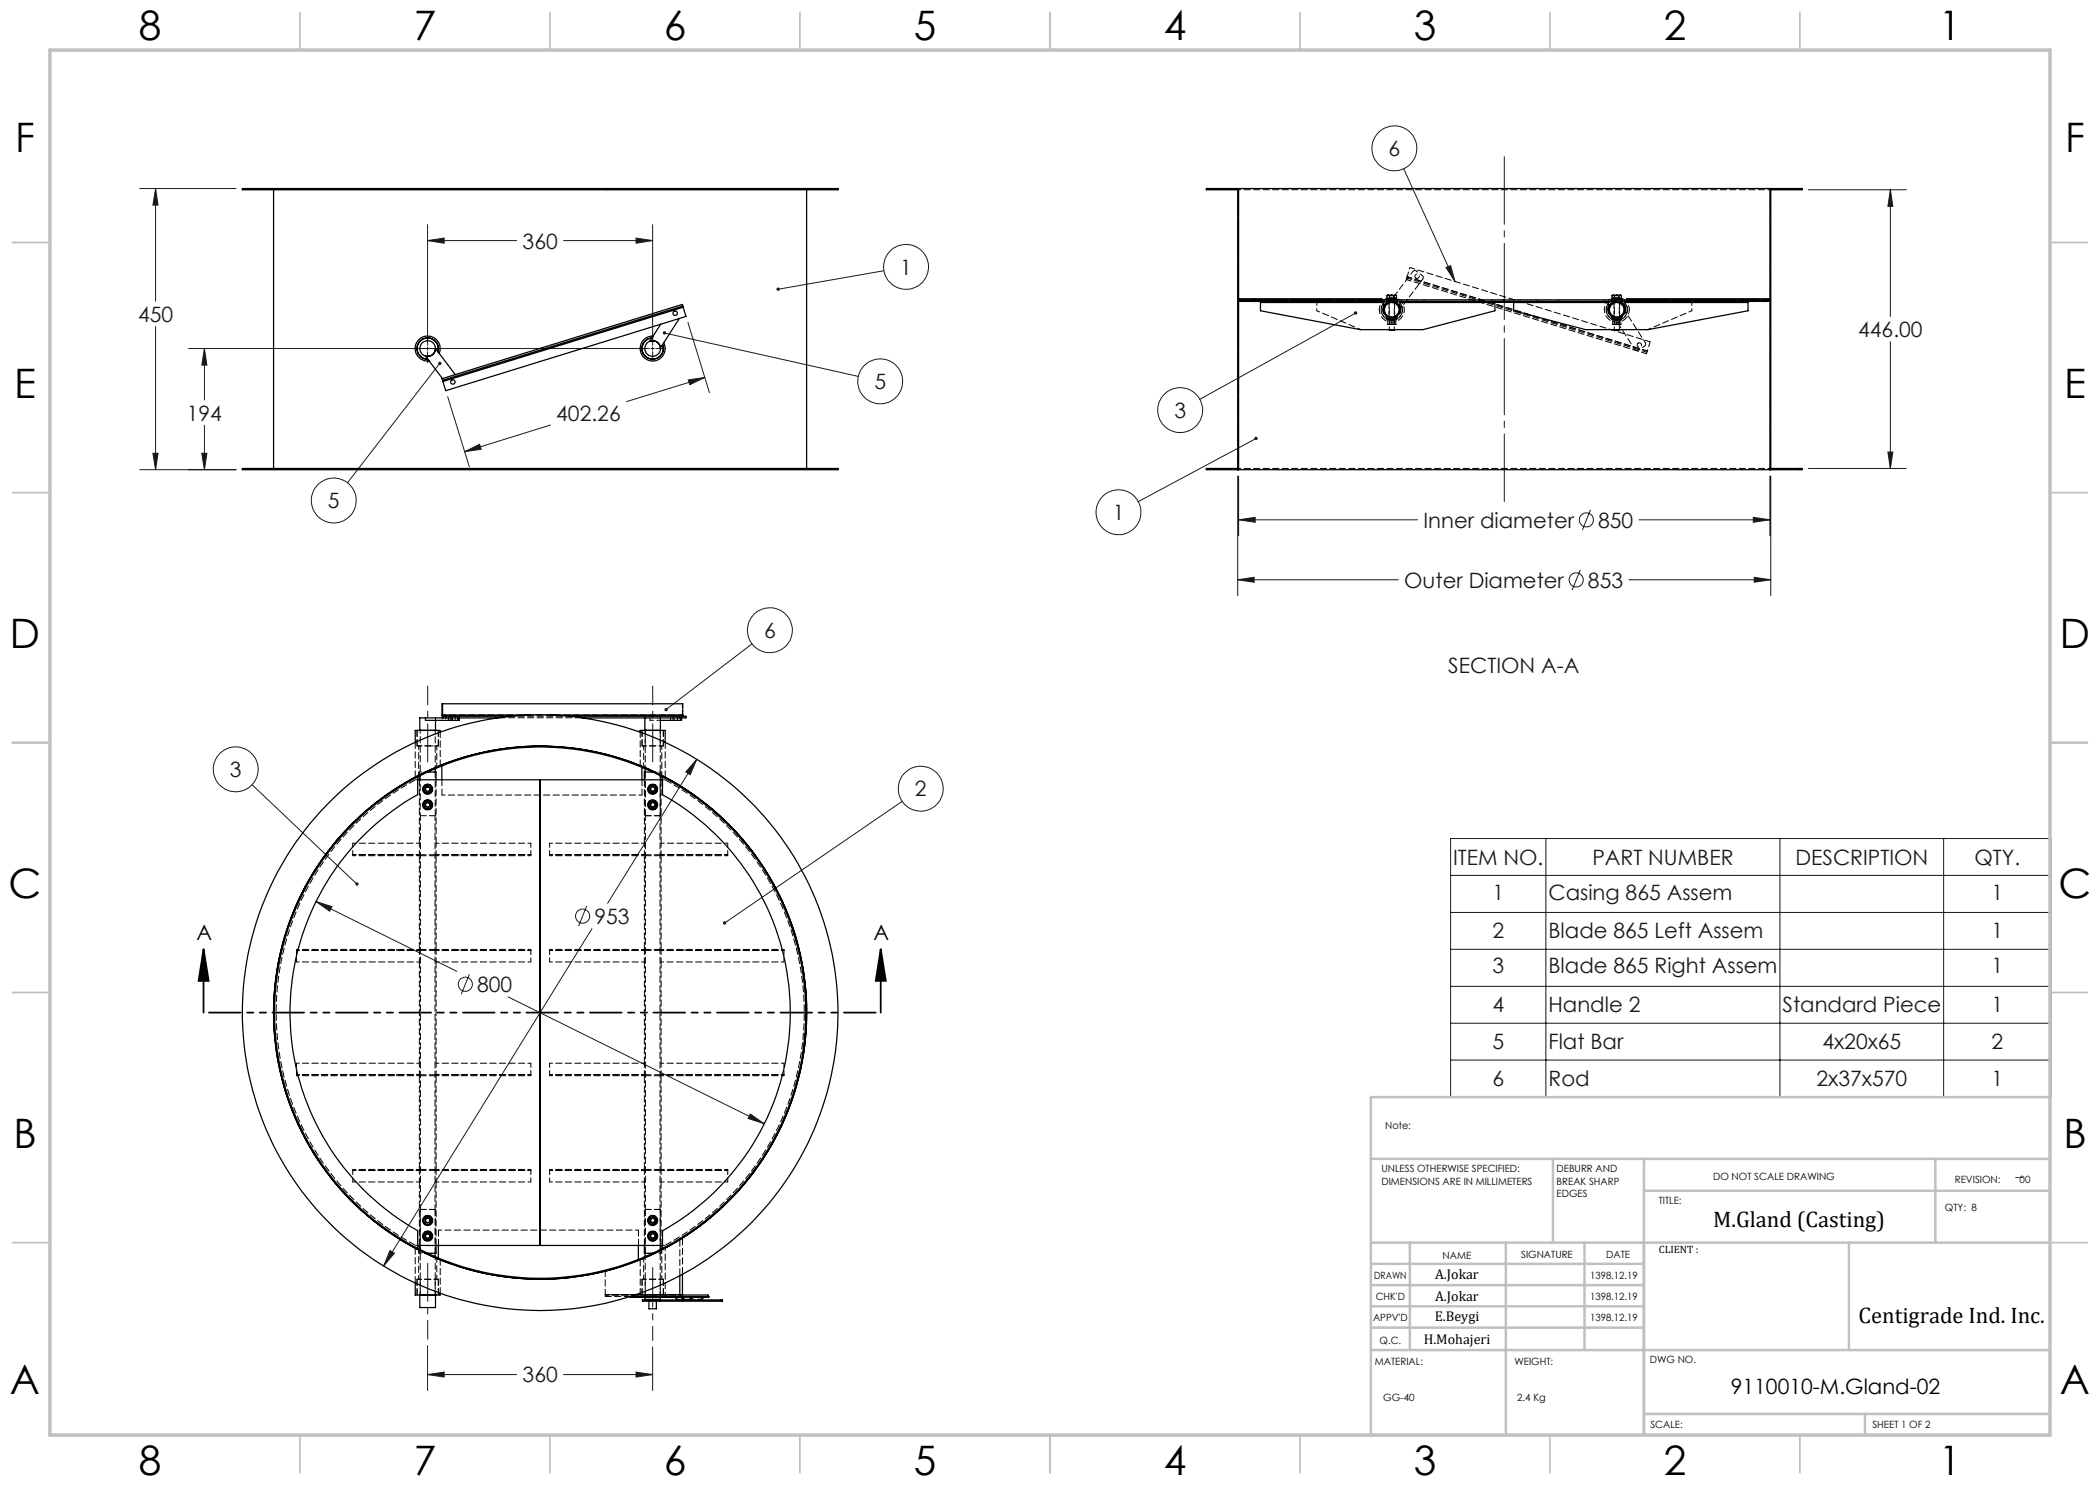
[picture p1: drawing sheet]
<svg xmlns="http://www.w3.org/2000/svg" width="420mm" height="297mm" viewBox="0 0 420 297" stroke-linecap="round" stroke-linejoin="round" font-family="sans-serif">
<g fill="none" stroke="#191924" stroke-width=".2">
<path d="M27.9 37.7h19.3M31.1 37.7l.5 3.3h-1zM31.1 37.7v22.6M280.7 33.8l10.3 22.5M361.7 38h19.5M378.1 38l.5 3.3h-1zM378.1 38v25.3M85.5 48.1l3.3-.5v1zM85.5 44.9v24.2M85.5 48.1h17.8M112.7 48.1h17.8M127.2 47.6l3.3 .5-3.3 .5z"/>
<path d="M130.5 44.9v24.2M176.8 54.1l-21.2 3.8M289.2 53.5l.9-.4 .9 3.2zM31.1 65.3v28.6M40.9 69.7l.5 3.3h-1zM40.9 69.7v10.3M85.5 69.4v.6M85.5 70.3v2.2M87.9 72.7l-18.4 23.9M89.5 79.3l4.4 14.1M129.9 69.7h-92.2M130.2 69.7h.6"/>
<path d="M130.5 69.4v.6M130.5 70.3v1.8M131.2 69.7h1.8M132.9 66.6l38.8 8.7M137.6 64.5l4.3 14M137.7 76l3.3-.5-3 1.4zM141 75.5l-15.7 4.8M271.1 62.6l-31.1 17.3M378.1 68.4v25.3M27.9 93.9h19.3M30.6 90.7h1l-.5 3.2zM40.4 90.7h1l-.5 3.2z"/>
<path d="M40.9 85.1v8.8M92.9 90.3l3-1.4 .3 .9zM110.1 85l-17.2 5.3M247.5 95.2v23.9M247.7 95.2v11.9M251.2 87.7l-23.6 12.6M354 95.2v11.9M354.2 95.2v23.9M361.7 93.7h19.5M377.6 90.4h1l-.5 3.3zM247.5 116l3.3-.5v.9zM247.5 116h32.1"/>
<path d="M247.7 104l3.3-.5v1zM247.7 104h35.8M316.1 114l-1.7 4M318.1 101.9l-1.6 4.1M325.8 116h28.4M327.8 104h26.2M350.7 103.5l3.3 .5-3.3 .5zM350.8 115.5l3.4 .5-3.4 .4zM150.4 128.8l-17.2 13.1M50.4 156.9l21 19.9M139.3 151.9l-1.3 3-.8-.5zM139.3 151.9l-17.8 28.8"/>
<path d="M180.4 160.3l-35.5 24.3M290.1 167.7h120.1v51.7h-120.1zM290.1 175.1h120.1M309.2 167.7v51.7M356 167.7v51.7M388.7 167.7v51.7M63.2 180.3l3.2 1-.5 .9zM63.2 180.3l28.2 14M93.9 194.8l-1.6 4.1M101.6 199.4l51.2 25.3M117.3 181.2l-1.6 4M118.4 185.7l-41.7 67.5"/>
<path d="M290.1 182.5h120.1M290.1 189.9h120.1M290.1 197.3h120.1M290.1 204.6h120.1M290.1 212h120.1M150.1 222.8l2.7 1.9-3.2-1zM78 250.1l.9 .5-2.2 2.6zM85.5 274.9l3.3-.5v1zM85.5 269.1v9M85.5 274.9h17.8M112.7 274.9h17.8M127.2 274.4l3.3 .5-3.3 .5z"/>
<path d="M130.5 269.4v8.7"/>
<circle cx="278.9" cy="29.7" r="4.5"/>
<circle cx="181.2" cy="53.4" r="4.5"/>
<circle cx="176" cy="76.3" r="4.5"/>
<circle cx="236" cy="82" r="4.5"/>
<circle cx="66.8" cy="100.1" r="4.5"/>
<circle cx="223.7" cy="102.4" r="4.5"/>
<circle cx="315.2" cy="116" r="1.42"/>
<circle cx="317.3" cy="104" r="1.42"/>
<circle cx="154" cy="126" r="4.5"/>
<circle cx="47.1" cy="153.9" r="4.5"/>
<circle cx="184.1" cy="157.7" r="4.5"/>
<circle cx="93.1" cy="196.9" r="1.41"/>
<circle cx="116.5" cy="183.2" r="1.41"/>
</g>
<path d="M40.7 189.8l1 6.4h-2zM40.7 189.8v12.7M176.1 189.8l1.1 6.4h-2zM176.1 189.8v12.7" fill="none" stroke="#000" stroke-width=".35"/>
<path d="M176.2 202.5h-135.5" fill="none" stroke="#000" stroke-width=".35" stroke-dasharray="6.3 1.3 1.3 1.3 1.3 1.3" stroke-dashoffset="-1"/>
<path d="M85.5 152.4v-15.2M130.5 152.4v-15.2M85.5 252.6v15.2" fill="none" stroke="#191924" stroke-width=".2" stroke-dasharray="15.2 1.3 1.3 1.3" stroke-dashoffset="7.6"/>
<path d="M130.5 253.5v14.6" fill="none" stroke="#191924" stroke-width=".2" stroke-dasharray="15.2 1.3 1.3 1.3" stroke-dashoffset="7.3"/>
<path d="M300.9 100.3v-69" fill="none" stroke="#191924" stroke-width=".2" stroke-dasharray="15.2 1.3 1.3 1.3" stroke-dashoffset="1.7"/>
<g fill="none" stroke="#c0c0c0" stroke-width=".35">
<path d="M60 2.5v7.5M110 2.5v7.5M160 2.5v7.5M210 2.5v7.5M260 2.5v7.5M310 2.5v7.5M360 2.5v7.5M2.5 48.5h7.5M410 48.5h7.5M2.5 98.5h7.5M410 98.5h7.5M2.5 148.5h7.5"/>
<path d="M410 148.5h7.5M2.5 198.5h7.5M410 198.5h7.5M2.5 248.5h7.5M410 248.5h7.5M60 287v7.5M110 287v7.5M160 287v7.5M210 287v7.5M260 287v7.5M310 287v7.5M360 287v7.5"/>
</g>
<g fill="none" stroke="#c0c0c0" stroke-width=".5">
<path d="M410 219.4h-135.8v67.4M274.2 231.8h135.8M310.6 231.8v16.7M328.8 231.8v55.2M328.8 238.2h81.2M387.1 231.8v16.7M274.2 248.5h135.8M274.2 257h54.6M274.2 252.8h54.6M282 248.5v21.5M301.2 248.5v38.3M316.9 248.5v21.5"/>
<path d="M369.8 248.5v21.5M274.2 265.5h54.6M274.2 261.3h54.6M274.2 270h135.8M328.8 282.8h81.2M373 282.8v4.2"/>
</g>
<path d="M10 10h400v277h-400z" fill="none" stroke="#c0c0c0" stroke-width=".7"/>
<path d="M176.1 189.8l1.1 6.4h-2zM40.7 189.8l1 6.4h-2z" fill="#000"/>
<g fill="#191924">
<path d="M144.6 184.4v.4l.3-.2-.3 .2a.35 .35 0 0 0 .6 0 .35 .35 0 0 0 0-.5 .35 .35 0 0 0-.6 .1zM132.9 141.7l.1 .4 .2-.2-.2 .2a.34 .34 0 0 0 .5 0 .34 .34 0 0 0-.1-.5 .34 .34 0 0 0-.5 .1zM71.2 176.5l-.1 .1a.33 .33 0 0 0 .1 .5 .33 .33 0 0 0 .4-.1l-.2-.2 .2 .2a.34 .34 0 0 0 0-.4 .34 .34 0 0 0-.4-.1zM270.9 62.3a.35 .35 0 0 0-.1 .5 .35 .35 0 0 0 .5 .1 .35 .35 0 0 0 .1-.5l-.3 .2 .3-.2-.3-.1zM251 87.4a.34 .34 0 0 0-.1 .5 .34 .34 0 0 0 .5 .1 .34 .34 0 0 0 .1-.5l-.3 .2 .3-.2zM289.2 53.5l.9-.4 .9 3.2zM87.8 72.4a.34 .34 0 0 0-.1 .5 .34 .34 0 0 0 .5 0 .34 .34 0 0 0 0-.5l-.3 .3 .3-.3zM132.6 66.4v.1l.3 .1-.3-.1a.34 .34 0 0 0 .4 .4 .34 .34 0 0 0 .2-.5 .34 .34 0 0 0-.6 0zM155.3 57.6v.3h.3h-.3a.35 .35 0 0 0 .5 .2 .35 .35 0 0 0 .1-.5 .35 .35 0 0 0-.6 0z"/>
<path d="M78 250.1l-1.3 3.1 2.2-2.6zM139.3 151.9l-2.1 2.5 .8 .5zM150.1 222.8l-.5 .9 3.2 1zM63.2 180.3l2.7 1.9 .5-.9zM85.5 274.9l3.3-.5v1zM127.2 274.4l3.3 .5-3.3 .5zM247.7 104l3.3-.5v1zM350.7 103.5l3.3 .5-3.3 .5zM247.5 116l3.3-.5v.9zM350.8 115.5l3.4 .5-3.4 .4zM378.1 38l.5 3.3h-1zM377.6 90.4h1l-.5 3.3zM30.6 90.7h1l-.5 3.2zM31.1 37.7l.5 3.3h-1zM40.4 90.7h1l-.5 3.2zM40.9 69.7l.5 3.3h-1zM137.7 76l3.3-.5-3 1.4zM92.9 90.3l3-1.4 .3 .9zM127.2 47.6l3.3 .5-3.3 .5zM85.5 48.1l3.3-.5v1z"/>
</g>
<g fill="none" stroke="#000" stroke-width=".25">
<path d="M48.5 37.7h119.1v.3h-119.1zM54.7 38v55.7M161.3 38v55.7M247.5 37.7v56.2M247.7 37.7h106.3M247.7 37.7v56.2M247.7 37.7h-6.4v.3h6.2M354 37.7v56.2M354 37.7h6.4v.3h-6.2M354.2 37.7v56.2M247.7 60h106.3M247.7 59.8h3.1"/>
<path d="M248 60v.3h105.7v-.3M250.8 59.8h25.6v.2h-25.6zM277.4 60v-.2h1.9v.2M277.4 59.1v.6h1.9v-.6M277.5 59.7v.1M277.6 59.1h.3M277.6 59.1h.7M277.6 59.1h-.2M277.9 59.1v.6M278.3 59.1h-.4M278.3 59.1h.5M278.3 59.1h.7"/>
<path d="M278.8 59.1v.6M279 59.1h.3M279 59.1h-.2M279.2 59.7v.1M300.8 60v.3M322.3 60v-.2h2v.2M322.4 59.1v.6h1.9v-.6M322.5 59.7v.1M322.7 59.1h.2M322.7 59.1h.7M322.7 59.1h-.3M322.9 59.1v.6"/>
<path d="M323.4 59.1h-.5M323.4 59.1h.4M323.4 59.1h.7M323.8 59.1v.6M324.1 59.1h.2M324.1 59.1h-.3M324.2 59.7v.1M325.3 59.8h25.6v.2h-25.6zM350.9 59.8h3.1M83.9 68.4a2.12 2.12 0 0 1 2.6-.6 2.12 2.12 0 0 1 1.1 2.5 2.13 2.13 0 0 0-1.6-2.7 2.13 2.13 0 0 0-2.6 1.9 2.13 2.13 0 0 0 2.1 2.3 2.11 2.11 0 0 1-1.9-1.2 2.11 2.11 0 0 1 .3-2.2zM87.1 69.7a1.59 1.59 0 0 1-2 1.5l3.4 4.5M87.1 69.7l4 5.2"/>
<path d="M87.8 70.7a2.5 2.5 0 0 0-1.7-3.4 2.5 2.5 0 0 0-3 2.2 2.5 2.5 0 0 0 2.7 2.7M88.5 76.1l.1 .2M130.6 67.2a2.5 2.5 0 0 0-2.5 2.8 2.5 2.5 0 0 0 3.2 2.1 2.5 2.5 0 0 0 1.5-3.6M135.9 63.7l-3.8 5.9a1.55 1.55 0 0 0-2.1-1.3l2.2-3.5M136.6 61.2v.3M136.6 61.2l-48.1 14.9M136.6 61.2l-.1-.3-48.1 14.8 .1 .4M136.6 61.5l-48 14.8M136.6 61.5l.6 1.8-48.1 14.8-.5-1.8M252.1 60.5h24.6zM252.1 60.3v1.9l20 3.7h12.5l14.4-3.7v-1.9M276.7 60.3v1.6"/>
<path d="M277.8 65.9h.1M277.8 60.4l-.7 .4-.4 .8M277.8 65.9l.1 .1 .9-.1M277.8 65.9h1M278.8 65.9h.1M278.8 60.4l.7 .3 .5 .9M280 60.3v1.6M299 60.5h-19h41.7h-19M302.7 60.3v1.9l14.4 3.7h12.5l20-3.7v-1.9M321.7 60.3v1.6M322.8 65.9h.1M322.8 60.4l-.7 .4-.4 .8"/>
<path d="M322.8 65.9h1M322.8 65.9l.1 .1 .9-.1M323.8 65.9h.1M323.8 60.4l.8 .3 .4 .9M325 60.5h24.6zM325 60.3v1.6M48.5 93.7h119.1v.2h-119.1zM247.5 93.7h-6.2v.2h6.4M247.7 93.9h106.3M354.2 93.7h6.2v.2h-6.4M83.5 155.4v3.5a50 50 0 0 0 0 87.2v3.6M83.5 156h49"/>
<path d="M83.9 155.2v.8M84 146.1h.1M84.8 157.4l-.1 .4 .1 .5M84.8 157.4l-.2 .4 .2 .5M84.8 158.3l.2 .2 .5 .1M84.8 158.3l.3 .3h.4M85.1 143.6h-1.1v2.5h3.1v-2M85.1 143.6h14.5M85.1 143.6v.5h4.6M85.5 157l-.5 .2-.2 .2M85.5 157h-.4l-.3 .4M85.5 157h.5l.2 .4"/>
<path d="M85.5 157l.5 .2 .2 .2M85.5 154.4h1.7v1.6M86.2 157.4l.1 .3-.1 .6M86.2 158.3l-.4 .3h-.3M86.2 158.3l-.2 .3h-.5M86.2 157.4l.3 .4-.3 .5M87 146.1h.1M87 153.7v.7M88 146.4v-.3h-5v2.4M88.4 153.2v2.8M88.5 143l.1 .3h13.6M88.5 140.8v2.2"/>
<path d="M88.5 143h17.4M89.1 143.3v.3M89.7 144.1h.7M89.7 143.6v.5M90.4 144.1h1.2M90.4 143.6v.5M91.6 143.6v.5M91.8 143.6v.5h-.2M108 156v93.1M110.1 143h26.5M113.9 143.3h23.3v.3h-5.1M116.5 143.6h12.5"/>
<path d="M128 146.4v-.3h5v2.4M128.4 153.5v2.5M129 143.6h3.1M129 143.6v2.5M129 146.1h.1M129 153.7v.7M129.8 157.4l-.2 .4 .2 .5M129.8 157.4l-.1 .3 .1 .6M129.8 158.3l.3 .3h.4M129.8 158.3l.4 .3h.3M130.5 157l.5 .2 .2 .2M130.5 157h.5l.2 .4"/>
<path d="M130.5 157l-.5 .2-.2 .2M130.5 157h-.4l-.3 .4M130.5 154.4h-1.6v1.6M131.2 158.3l-.4 .3h-.3M131.2 158.3l-.2 .3h-.5M131.2 157.4l.1 .3-.1 .6M131.2 157.4l.3 .4-.3 .5M132 146.1h.1M132.1 143.6v2.5h-3.1M132.1 144.1h4.1M132.2 155.2v.8M132.5 155.4v3.6a50 50 0 0 1 0 87.2v3.5"/>
<path d="M136.2 143.6v.5M136.3 143.6v.5h-.1M136.6 143v-2.2h-48.2v2.3l.2 .5M136.6 143v.3M84.8 160.6l-.1 .4 .1 .4M84.8 160.6l-.2 .4 .2 .4M84.8 161.4l.7 .4M84.8 161.4l.3 .4h.4M85.5 160.2l-.4 .1-.3 .3M85.5 160.2h-.4l-.3 .4M85.5 160.2h.5l.2 .4M85.5 160.2l.4 .1 .3 .3"/>
<path d="M86.2 161.4l-.2 .4h-.5M86.2 161.4l-.3 .3-.4 .1M86.2 160.6l.3 .4-.3 .4M86.2 160.6l.1 .2-.1 .6M129.8 161.4l.3 .4h.4M129.8 161.4l.3 .3 .4 .1M129.8 160.6l-.2 .4 .2 .4M129.8 160.6l-.1 .3 .1 .5M130.5 160.2l.4 .1 .3 .3M130.5 160.2h.5l.2 .4M130.5 160.2l-.4 .1-.3 .3M130.5 160.2h-.4l-.3 .4"/>
<path d="M131.2 161.4l-.7 .4M131.2 161.4l-.2 .4h-.5M131.2 160.6l.1 .3-.1 .5M131.2 160.6l.3 .4-.3 .4M83 256.6v2.4h5v-.3M83.5 249.1h49M83.9 249.1v.7M84 259h3.1v2.5h-3.1zM84 259h.1M84.8 246.8l-.1 .4 .1 .4M84.8 247.6l.3 .3 .4 .1M84.8 247.6l.3 .4h.4"/>
<path d="M84.8 246.8l-.2 .4 .2 .4M84.8 244.5l.2 .3 .5 .1M84.8 244.5l.3 .4h.4M84.8 243.7l-.1 .4 .1 .4M84.8 243.7l-.2 .4 .2 .4M85.5 246.4l-.7 .4M85.5 246.4l.4 .1 .3 .3M85.5 246.4h-.4l-.3 .4M85.5 246.4h.5l.2 .4M85.5 243.3l-.4 .1-.3 .3M85.5 243.3h-.4l-.3 .4M85.5 243.3l.4 .1 .3 .3"/>
<path d="M85.5 243.3h.5l.2 .4M86.2 246.8l.1 .2-.1 .6M86.2 247.6l-.3 .3-.4 .1M86.2 247.6l-.2 .4h-.5M86.2 246.8l.3 .4-.3 .4M86.2 244.5l-.2 .4h-.5M86.2 244.5l-.4 .4h-.3M86.2 243.7l.1 .2-.1 .6M86.2 243.7l.3 .4-.3 .4M87 259h.1M87 250.6v.7M87.2 249.1v1.5h-1.7"/>
<path d="M87.7 249.1v2.5M126 259.3h8.6v.1h-8.6zM126 259.3h10.5M127.1 259h8.9M127.7 249.1v2.8M128.9 249.1v1.5h1.6M129 259.3h.1M129 259.4v.5h3.1v-.5M129 250.6v.7M129.8 259.9v.1M129.8 246.8l-.2 .4 .2 .4M129.8 246.8l-.1 .3 .1 .5"/>
<path d="M129.8 247.6l.3 .3 .4 .1M129.8 247.6l.3 .4h.4M129.8 244.5l.4 .4h.3M129.8 243.7l-.1 .3 .1 .5M129.8 243.7l-.2 .4 .2 .4M129.8 244.5l.3 .4h.4M130.5 246.4l-.4 .1-.3 .3M130.5 246.4l.7 .4M130.5 246.4h-.4l-.3 .4M130.5 246.4h.5l.2 .4M130.5 243.3l-.4 .1-.3 .3M130.5 243.3l.4 .1 .3 .3"/>
<path d="M130.5 243.3h.5l.2 .4M130.5 243.3h-.4l-.3 .4M131.2 246.8l.1 .3-.1 .5M131.2 247.6l-.3 .3-.4 .1M131.2 246.8l.3 .4-.3 .4M131.2 247.6l-.2 .4h-.5M131.2 243.7l.1 .3-.1 .5M131.2 244.5l-.4 .4h-.3M131.2 244.5l-.2 .4h-.5M131.2 243.7l.3 .4-.3 .4M131.3 259.9v.1M132.1 259.3h.1"/>
<path d="M132.1 260h-3.6v.2h3.6M132.1 260v.2M132.1 260h6M132.2 249.1v.7M134.6 259.4h1.6l.5 .6M135 259.4l.4 .6M135.9 259.3v.1M136 259l.1 .2 .4 .1M136 255.2v3.8M136.5 254.9v4.1h5.1v.3M136.5 259.3h2.8M136.8 259.3h.1"/>
<path d="M138.1 260h2.1M138.5 259.3l-.4 .6h-1.4l-.5-.6h1.6l.4 .4M139.3 259.3h2.5v.1h-2.5M139.3 259.3v.1M139.3 259.4h-.7l-.5 .6M140.2 260h3.9M140.8 259.4l-.6 .6M144.1 260h.4v.2h-.4M144.1 260v.2M129.8 260.2v1.6h1.5v-1.6M132.1 260.2h12"/>
<circle cx="85.5" cy="69.7" r="1.58"/>
<circle cx="90.6" cy="76.4" r=".43"/>
<circle cx="130.5" cy="69.7" r="1.57"/>
<circle cx="130.5" cy="69.7" r="2.12"/>
<circle cx="135" cy="62.7" r=".44"/>
<circle cx="278.4" cy="62" r="1.67"/>
<circle cx="278.4" cy="61.9" r="1.46"/>
<circle cx="323.3" cy="61.9" r="1.46"/>
<circle cx="323.3" cy="62" r="1.68"/>
<circle cx="85.5" cy="157.8" r="1"/>
<circle cx="130.5" cy="157.9" r=".99"/>
<circle cx="85.5" cy="161" r="1"/>
<circle cx="130.5" cy="161" r=".99"/>
<circle cx="108" cy="202.5" r="53.1"/>
<circle cx="108" cy="202.5" r="53.3"/>
<circle cx="108" cy="202.5" r="59.6"/>
<circle cx="85.5" cy="244.1" r="1"/>
<circle cx="85.5" cy="247.2" r="1"/>
<circle cx="130.5" cy="244.1" r="1"/>
<circle cx="130.5" cy="247.2" r=".99"/>
</g>
<g fill="none" stroke="#000" stroke-width=".2" stroke-dasharray="1.3 .6" stroke-dashoffset="-.2">
<path d="M85.5 157.3a.56 .56 0 0 0-.5 .8 .56 .56 0 0 0 1 .1 .56 .56 0 0 0-.3-.9h-.2M116.5 143.6h-16.9M130.5 158.4a.56 .56 0 0 0 .6-.8 .56 .56 0 0 0-1-.1 .56 .56 0 0 0 .3 .9h.1M133 156a52.8 52.8 0 0 1 0 93.1M83.9 171.1v18.8M85.5 160.4a.56 .56 0 0 0-.5 .8 .56 .56 0 0 0 1 .1 .56 .56 0 0 0-.3-.9h-.2M128.9 171.1v18.8M130.5 161.5a.56 .56 0 0 0 .6-.8 .56 .56 0 0 0-1-.1 .56 .56 0 0 0 .3 .9h.1M87.2 189.9v-18.8M132.2 189.9v-18.8M83.9 215.1v18.8M128.9 215.1v18.8"/>
<path d="M87.2 233.9v-18.8M132.2 233.9v-18.8M83.1 249.1a52.8 52.8 0 0 1 0-93.1M85.5 243.5a.56 .56 0 0 0-.5 .8 .56 .56 0 0 0 1 .1 .56 .56 0 0 0-.3-.9h-.2M85.5 246.6a.56 .56 0 0 0-.5 .8 .56 .56 0 0 0 1 .2 .56 .56 0 0 0-.3-.9l-.2-.1M121 259h15M130.5 247.8a.56 .56 0 0 0 .6-.8 .56 .56 0 0 0-1-.2 .56 .56 0 0 0 .3 .9l.1 .1M130.5 244.6a.56 .56 0 0 0 .6-.8 .56 .56 0 0 0-1-.1 .56 .56 0 0 0 .3 .9h.1"/>
</g>
<g fill="none" stroke="#000" stroke-width=".2" stroke-dasharray="1.3 .6" stroke-dashoffset=".5">
<path d="M278.9 60.3h-1M278.9 63.9h-1M279.9 61.9a1.56 1.56 0 0 0-2.2-1.4 1.56 1.56 0 0 0-.3 2.7 1.56 1.56 0 0 0 2.5-1v-.3M322.4 63.7h1M322.4 63.5h1M323.4 63.7h1M323.4 63.5h1M323.9 60.3h-1M323.9 63.9h-1M324.9 61.9a1.56 1.56 0 0 0-2.2-1.4 1.56 1.56 0 0 0-.3 2.7 1.56 1.56 0 0 0 2.5-1v-.3M83.7 149.2v5.9M113.9 143.2h-11.7"/>
<path d="M130 144.1h2.1M132.4 155.1v-5.9M136.5 143v-2.3M83.7 250v5.9M121 259h15.5M121 259h6.1M132.4 255.9v-5.9M132.6 255.9h-4.2M136.5 259h-15.5M140.2 259.9h-2.1"/>
</g>
<g fill="none" stroke="#000" stroke-width=".2" stroke-dasharray="1.3 .6">
<path d="M250.8 59.8v.1M277.8 60v.3M277.8 59.8v.2M277.9 59.8v.5M278.9 60v-.2M281.2 55.9l.2-.5M322.8 60v.3M322.8 59.8v.2M322.9 59.8v.5M323.9 60v-.2M263.4 60.5v-.2M275.9 60.3v-.3"/>
<path d="M276.7 61.5a1.71 1.71 0 0 0 1.7 2.2M277.4 63.5v.2M277.4 63.7v.2M277.5 64l.5-.1M277.5 64.8l.5 .1M277.5 64.8v.1M277.5 64.9h.5M277.5 64v-.1M277.8 63.7l.1 .1M277.8 60.4v.1M277.8 63.3v.2M277.8 63.5v.2"/>
<path d="M277.9 63.8l-.1 .1M277.9 63.8h.1M277.9 63.9v.1M277.9 63.9h.1M277.9 64.8v.1M278 64.9l.4-.1M278 63.9l.4 .1M278.3 63.8v-.1M278.3 63.9v-.1M278.3 63.8h.1M278.4 63.7a1.71 1.71 0 0 0 1.6-2.2M278.4 64.8l.4 .1"/>
<path d="M278.4 64l.4-.1M278.4 63.7v.1M278.4 63.8v.1M278.4 63.8h.1M278.8 63.9l.4 .1M278.8 64.9l.4-.1M278.8 64.9h.4M278.8 64l.1-.1M278.9 60.3v-.5M278.9 64.9l-.1-.1M278.9 63.9h.1M278.9 63.8v-.1"/>
<path d="M278.9 63.8h.1M278.9 60.5v-.1M278.9 63.5v-.2M278.9 60.3v-.3M278.9 63.7v-.2M278.9 63.9v-.1M279.2 64.8v.1M279.2 64v-.1M279.3 63.9v-.2M279.4 63.7v-.2M281.2 60.3v.1M302.7 60.4h18.5"/>
<path d="M321.2 60.3v.1M321.7 61.5a1.72 1.72 0 0 0 1.7 2.2M322.4 63.5v.2M322.4 63.7v.2M322.5 64l.5-.1M322.5 64.8l.5 .1M322.5 63.9v.1M322.5 64.9v-.1M322.5 64.9h.5M322.8 63.7l.1 .1M322.8 60.4v.1M322.8 63.3v.2"/>
<path d="M322.8 63.5v.2M322.9 63.8l-.1 .1M322.9 63.8h.1M322.9 63.9h.1M322.9 63.9v.1M322.9 64.8v.1M323 63.9l.4 .1M323 64.9l.4-.1M323.3 63.7v.2M323.4 63.7a1.71 1.71 0 0 0 1.6-2.2M323.4 64l.4-.1M323.4 64.8l.4 .1"/>
<path d="M323.4 63.9h-.1M323.4 63.9v-.2M323.8 63.9l.4 .1M323.8 64.9l.4-.1M323.8 64l.1-.1M323.9 60.3v-.5M323.9 63.9h.1M323.9 64.9l-.1-.1M323.9 63.8v-.1M323.9 63.8h.1M323.9 60.5v-.1M323.9 63.5v-.2"/>
<path d="M323.9 60.3v-.3M323.9 63.7v-.2M323.9 63.9v-.1M324.2 63.9v.1M324.2 64.9v-.1M324.2 64.9h-.4M324.3 63.9v-.2M324.4 63.7v-.2M325.8 60.3v-.3M329.5 70.2l-.2 .5M338.4 60.3v.2M83 148.5v6.9"/>
<path d="M83.1 156h.5M83.4 146.1v3.1M83.8 155v.2M83.9 156v12.6M84.7 157.8v-.4M84.7 158.3l.4 .2M84.7 158.3v-.5M85.1 157.1l-.4 .3M85.1 158.5l.4 .3M85.3 157.3h.2M85.5 157.3h.1M85.5 157.3v-.4"/>
<path d="M85.5 158.3a.5 .5 0 0 0 .5-.7 .5 .5 0 0 0-.8-.1 .5 .5 0 0 0 .2 .8h.1M85.5 158.8l.5-.3M85.5 156.9l-.4 .2M85.6 158.4h-.2M85.6 157.3h.1M85.6 156.9v.4M86 157.1l-.5-.2M86 158.5l.4-.2M86.4 157.8v-.4M86.4 157.4l-.4-.3M86.4 158.3v-.5M87.1 144.1v-.5"/>
<path d="M87.3 153.6v-.2M87.7 149.2v-3.1M90.2 143.2v.4M90.2 143.6v.5M91 143.6v-.4M91 144.1v-.5M91.7 144.1v-.5M128.4 146.1v3.1M128.8 153.4v.2M128.9 156v12.6M129 146.1v3.1M129.7 157.4v.4"/>
<path d="M129.7 158.3l.4 .2M129.7 157.8v.5M130 143.6v.5M130.1 157.1l-.4 .3M130.1 158.5l.4 .3M130.5 158.4v-.1M130.5 158.8v-.4M130.5 157.3a.5 .5 0 0 0-.4 .7 .5 .5 0 0 0 .8 .2 .5 .5 0 0 0-.2-.8l-.2-.1M130.5 158.8l.5-.3M130.5 156.9l-.4 .2M130.6 158.3v.1M130.6 158.4v.4"/>
<path d="M131 158.5l.4-.2M131 157.1l-.5-.2M131.4 157.8v.5M131.4 157.4v.4M131.4 157.4l-.4-.3M132 149.2v-3.1M132.1 143.6v.5M132.1 144.1h.1M132.3 155.2v-.2M132.5 156h.5M132.7 149.2v-3.1M133 155.4v-6.9"/>
<path d="M134.1 143.6v.5M134.6 143.2v.4M134.6 143.6v.5M134.8 143.6v.5M135.5 143.6v-.4M135.5 144.1v-.5M136.1 143.6v.5M136.6 143.6l-.1-.6M70.5 171.1v-.2M79.3 171.1v-.1M83.9 170.9v.2M84.7 161.4l.4 .3"/>
<path d="M84.7 161.4v-.4M84.7 161v-.5M85.1 160.2l-.4 .3M85.1 161.7l.4 .2M85.5 160.4h.1M85.5 160.4v-.4M85.5 161.5a.5 .5 0 0 0 .5-.8 .5 .5 0 0 0-.8-.1 .5 .5 0 0 0 .2 .8l.1 .1M85.5 160l-.4 .2M85.5 161.9l.5-.2M85.6 160.4h.1M85.6 160v.4M85.6 161.5h-.2"/>
<path d="M86 161.7l.4-.3M86 160.2l-.5-.2M86.4 161v-.5M86.4 160.5l-.4-.3M86.4 161.4v-.4M87.2 171.1v-.2M87.2 168.6v-12.6M91.8 171.1v-.1M106.2 170.9v.2M109.9 171.1v-.2M124.3 171v.1M128.9 170.9v.2"/>
<path d="M129.7 161v.4M129.7 161.4l.4 .3M129.7 160.5v.5M130.1 160.2l-.4 .3M130.1 161.7l.4 .2M130.5 161.5h.1M130.5 161.9v-.4M130.5 160.5a.5 .5 0 0 0-.4 .7 .5 .5 0 0 0 .8 .1 .5 .5 0 0 0-.2-.8h-.2M130.5 160l-.4 .2M130.5 161.9l.5-.2M130.6 161.5h.1M130.6 161.5v.4"/>
<path d="M131 161.7l.4-.3M131 160.2l-.5-.2M131.4 161v.4M131.4 160.5v.5M131.4 160.5l-.4-.3M132.2 171.1v-.2M132.2 168.6v-12.6M136.8 171v.1M145.5 170.9v.2M59.3 190.1v-.2M79.3 190.1v-.2M83.9 189.9v.2"/>
<path d="M83.9 192.4v20.2M87.2 190.1v-.2M91.8 190.1v-.2M106.2 189.9v.2M109.9 190.1v-.2M124.3 189.9v.2M128.9 189.9v.2M128.9 192.4v20.2M132.2 190.1v-.2M136.8 189.9v.2M156.8 189.9v.2M59.3 215.1v-.2"/>
<path d="M79.3 215.1v-.1M83.9 214.9v.2M87.2 215.1v-.2M87.2 212.6v-20.2M91.8 215.1v-.1M106.2 214.9v.2M109.9 215.1v-.2M124.3 215v.1M128.9 214.9v.2M132.2 215.1v-.2M132.2 212.6v-20.2M136.8 215v.1"/>
<path d="M156.8 214.9v.2M70.5 234.1v-.2M79.3 234.1v-.2M83.9 233.9v.2M83.9 236.4v12.7M87.2 234.1v-.2M91.8 234.1v-.2M106.2 233.9v.2M109.9 234.1v-.2M124.3 233.9v.2M128.9 233.9v.2M128.9 236.4v12.7"/>
<path d="M132.2 234.1v-.2M136.8 233.9v.2M145.5 233.9v.2M83 249.6v7M83.4 255.9v3.1M83.6 249.1h-.5M83.8 249.8v.2M84 255.9v3.1M84.7 244.5v-.4M84.7 244.5l.4 .3M84.7 244.1v-.5M84.7 247.2v-.5"/>
<path d="M84.7 247.7v-.5M84.7 247.7l.4 .2M85.1 244.8l.4 .2M85.1 243.4l-.4 .2M85.1 246.5l-.4 .2M85.1 247.9l.4 .2M85.5 246.7v-.1M85.5 246.6v-.3M85.5 243.6v-.1M85.5 243.5v-.3M85.5 247.7a.5 .5 0 0 0 .5-.7 .5 .5 0 0 0-.8-.1 .5 .5 0 0 0 .2 .8h.1M85.5 244.6a.5 .5 0 0 0 .5-.7 .5 .5 0 0 0-.8-.2 .5 .5 0 0 0 .2 .9h.1"/>
<path d="M85.5 245l.5-.2M85.5 243.1l-.4 .3M85.5 246.3l-.4 .2M85.5 248.1l.5-.2M85.6 246.6v.1M85.6 246.3v.3M85.6 243.5v.1M85.6 243.2v.3M86 243.4l-.5-.3M86 244.8l.4-.3M86 247.9l.4-.2M86 246.5l-.5-.2"/>
<path d="M86.4 244.5v-.4M86.4 244.1v-.5M86.4 243.6l-.4-.2M86.4 247.7v-.5M86.4 247.2v-.5M86.4 246.7l-.4-.2M87 259v-3.1M87.2 249.1v-12.7M87.3 251.6v-.2M87.7 259v-3.1M121 259.3v-.3M126.1 259.3h-5.1"/>
<path d="M127.7 259v.3M128 251.9v7.1M128.4 255.9v3.1M128.8 251.4v.2M129 259h3.1M129 259v.3M129 259.3v.1M129 255.9v3.1M129.7 247.2v.5M129.7 247.7l.4 .2M129.7 246.7v.5M129.7 244.1v.4"/>
<path d="M129.7 244.5l.4 .3M129.7 243.6v.5M129.8 260v.2M130.1 247.9l.4 .2M130.1 246.5l-.4 .2M130.1 243.4l-.4 .2M130.1 244.8l.4 .2M130.4 243.5h.2M130.4 246.7h.2M130.5 244.6h.1M130.5 245v-.4M130.5 247.8v-.1"/>
<path d="M130.5 248.1v-.3M130.5 247.8h.1M130.5 243.5h.2M130.5 246.6l.2 .1M130.5 246.7a.5 .5 0 0 0-.4 .7 .5 .5 0 0 0 .8 .1 .5 .5 0 0 0-.2-.8h-.2M130.5 243.6a.5 .5 0 0 0-.4 .7 .5 .5 0 0 0 .8 .1 .5 .5 0 0 0-.2-.8h-.2M130.5 248.1l.5-.2M130.5 246.3l-.4 .2M130.5 245l.5-.2M130.5 243.1l-.4 .3M130.6 244.6h.1M130.6 244.6v.4"/>
<path d="M130.6 247.7v.1M130.6 247.8v.3M130.8 244.6h-.2M130.8 247.7l-.2 .1M131 246.5l-.5-.2M131 247.9l.4-.2M131 243.4l-.5-.3M131 244.8l.4-.3M131.4 246.7v.5M131.4 246.7l-.4-.2M131.4 247.2v.5M131.4 243.6l-.4-.2"/>
<path d="M131.4 243.6v.5M131.4 244.1v.4M132 259v-3.1M132.1 259.4v-.1M132.1 259.3v-.3M132.2 249.1v-12.7M132.3 250v-.2M132.7 255.9h-.1M132.7 259v-3.1M133 249.1h-.5M133.4 259.3v-.3M134 259.3v.1"/>
<path d="M134.8 259.4v-.1M136.1 259.3v.1M136.3 259.9v.1M136.5 259.9v.1M136.5 247.6l-.5 .3M136.5 260v.2M136.6 259.3v.1M137.1 259.9v.1M137.5 259.4v-.1M137.6 259.9v.1M137.7 259.9v.1M138.4 259.9l-.2-.2"/>
<path d="M138.5 259.9v.1M139 260v-.1M140 260v-.1M129.3 260.2v-.2M131.3 260.2v-.2M137.5 260.2v-.2M142.4 260.2v-.2"/>
</g>
<g fill="none" stroke="#000" stroke-width=".2" stroke-dasharray="1.3 .6" stroke-dashoffset=".4">
<path d="M283.3 54.2l-.4-.1-.3 .2M284.6 55.8l.1-.4-.2-.3M275.9 61.9a2.5 2.5 0 0 1 3.6-2.2 2.5 2.5 0 0 1 .4 4.2 2.5 2.5 0 0 1-4-1.5v-.5M277.5 64v.8M277.9 64.8h.9M277.9 64v.8M278 64.9h.8M278.4 64v.8M278.8 64h-.9M278.8 64.8v-.8M279.2 64v.8M280.2 61.9a1.81 1.81 0 0 0-1.7-1.8 1.81 1.81 0 0 0-1.9 1.6 1.81 1.81 0 0 0 1.4 2"/>
<path d="M322.5 64v.8M322.9 64.8h.9M322.9 64v.8M323 64.9h.8M323.3 63.9h-.9M323.4 64v.8M323.8 63.7a1.81 1.81 0 0 0 1.4-2 1.81 1.81 0 0 0-2-1.6 1.81 1.81 0 0 0-1.7 1.8M323.8 64h-.9M323.8 64.8v-.8M324.2 64v.8M324.3 63.9h-.9M325.9 61.9a2.5 2.5 0 0 1-3.7 2.3 2.5 2.5 0 0 1-.3-4.3 2.5 2.5 0 0 1 3.9 1.6l.1 .4"/>
<path d="M327.6 70l-.3 .1-.4-.2M329.1 68.5v.4l-.2 .3M83.4 149.2h4.3M83.9 154.4v.8M87.4 153.4v-4.2M105.9 143h4.3M128.4 149.2h4.3M128.7 149.2v4.2M132.2 155.2v-.8M132.7 149.2h-4.3M136.5 143h-48.1M70.5 168.6v2.3"/>
<path d="M83.9 170.9v-2.3M87.2 168.6v2.3M106.2 170.9v-2.3M109.9 170.9v-2.3M128.9 168.6v2.3M132.2 170.9v-2.3M145.5 168.6v2.3M59.3 192.4v-2.3M83.9 190.1v2.3M87.2 192.4v-2.3M106.2 190.1v2.3M109.9 190.1v2.3"/>
<path d="M128.9 192.4v-2.3M132.2 190.1v2.3M156.8 192.4v-2.3M59.3 212.6v2.3M83.9 214.9v-2.3M87.2 212.6v2.3M106.2 214.9v-2.3M109.9 214.9v-2.3M128.9 212.6v2.3M132.2 214.9v-2.3M156.8 212.6v2.3M70.5 236.4v-2.3"/>
<path d="M83.9 234.1v2.3M87.2 236.4v-2.3M106.2 234.1v2.3M109.9 234.1v2.3M128.9 236.4v-2.3M132.2 234.1v2.3M145.5 236.4v-2.3M83.9 249.8v.8M87.4 255.9v-4.2M87.7 255.9h-4.3M128.7 251.7v4.2M132.2 250.6v-.8"/>
<path d="M132.7 255.9h-4.3M138.4 260l-.6-.6M140.2 259.9l.5-.6"/>
</g>
<g fill="none" stroke="#000" stroke-width=".2" stroke-dasharray="1.3 .6" stroke-dashoffset=".1">
<path d="M85.6 157.3a.51 .51 0 0 1 .4 .8 .51 .51 0 0 1-.9 0 .51 .51 0 0 1 .4-.8M88 153.1v-6.7M88.4 156v3M128 146.4v6.7M128.4 159v-3M129 154.4v8.7M130.5 158.3a.51 .51 0 0 1-.4-.7 .51 .51 0 0 1 .9 0 .51 .51 0 0 1-.4 .7M84 163.1h3M85.6 160.4a.51 .51 0 0 1 .4 .8 .51 .51 0 0 1-.9 0 .51 .51 0 0 1 .4-.8M87 163.1v-8.7M129 163.1h3M130.5 161.5a.51 .51 0 0 1-.4-.8 .51 .51 0 0 1 .9 0 .51 .51 0 0 1-.4 .8"/>
<path d="M132 163.1v-8.7M84 241.9v8.7M85.6 246.7a.51 .51 0 0 1 .4 .8 .51 .51 0 0 1-.9 0 .51 .51 0 0 1 .4-.8M85.6 243.6a.51 .51 0 0 1 .4 .7 .51 .51 0 0 1-.9 0 .51 .51 0 0 1 .4-.7M87 241.9h-3M87 250.6v-8.7M87.7 246v3.1M88 258.6v-6.7M127.7 249.1v-3.1M129 241.9h3M129 241.9v8.7M130.5 244.6a.51 .51 0 0 1-.4-.8 .51 .51 0 0 1 .9 0 .51 .51 0 0 1-.4 .8"/>
<path d="M130.5 247.7a.51 .51 0 0 1-.4-.8 .51 .51 0 0 1 .9 0 .51 .51 0 0 1-.4 .8M132 241.9h-3M132 250.6v-8.7"/>
</g>
<g fill="none" stroke="#000" stroke-width=".2" stroke-dasharray="1.3 .6" stroke-dashoffset=".3">
<path d="M281.3 55.6l48.1 14.8M281.4 55.4l48.1 14.8M278.7 63.7a1.8 1.8 0 0 0 1.5-1.8M281.2 60.4h17.8M321.5 61.9a1.8 1.8 0 0 0 1.5 1.8M329.3 70.7l-48.1-14.8M329.5 70.2l-48.1-14.8M330 68.4l-48-14.9M85.5 157.4a.41 .41 0 0 0-.3 .6 .41 .41 0 0 0 .6 .1 .41 .41 0 0 0-.1-.7h-.2M86 157.8a.43 .43 0 0 1-.6 .4 .43 .43 0 0 1-.1-.7 .43 .43 0 0 1 .6 .2l.1 .1M86 149.2h-2.6M130.1 157.8a.43 .43 0 0 1 .6-.4 .43 .43 0 0 1 .1 .7 .43 .43 0 0 1-.7-.1v-.2"/>
<path d="M130.5 158.2a.41 .41 0 0 0 .4-.5 .41 .41 0 0 0-.7-.2 .41 .41 0 0 0 .2 .7h.1M84.1 163.1v78.8M85.5 160.5a.41 .41 0 0 0-.3 .6 .41 .41 0 0 0 .6 .1 .41 .41 0 0 0-.1-.6l-.2-.1M86 161a.43 .43 0 0 1-.6 .3 .43 .43 0 0 1-.1-.7 .43 .43 0 0 1 .6 .2l.1 .2M129.1 163.1v78.8M130.1 161a.43 .43 0 0 1 .6-.4 .43 .43 0 0 1 .1 .7 .43 .43 0 0 1-.7-.2v-.1M130.5 161.4a.41 .41 0 0 0 .4-.6 .41 .41 0 0 0-.7-.1 .41 .41 0 0 0 .2 .6l.1 .1M85.5 246.8a.41 .41 0 0 0-.3 .6 .41 .41 0 0 0 .6 .1 .41 .41 0 0 0-.1-.7h-.2M85.5 243.7a.41 .41 0 0 0-.3 .5 .41 .41 0 0 0 .6 .2 .41 .41 0 0 0-.1-.7h-.2M86 244.1a.43 .43 0 0 1-.6 .4 .43 .43 0 0 1-.1-.7 .43 .43 0 0 1 .6 .1l.1 .2M86 247.2a.43 .43 0 0 1-.6 .4 .43 .43 0 0 1-.1-.7 .43 .43 0 0 1 .6 .2l.1 .1M87 241.9v-78.8"/>
<path d="M130.1 247.2a.43 .43 0 0 1 .6-.4 .43 .43 0 0 1 .1 .7 .43 .43 0 0 1-.7-.2v-.1M130.1 244.1a.43 .43 0 0 1 .6-.4 .43 .43 0 0 1 .1 .7 .43 .43 0 0 1-.7-.2v-.1M130.5 247.6a.41 .41 0 0 0 .4-.6 .41 .41 0 0 0-.7-.1 .41 .41 0 0 0 .2 .7h.1M130.5 244.5a.41 .41 0 0 0 .4-.6 .41 .41 0 0 0-.7-.1 .41 .41 0 0 0 .2 .7h.1M132 241.9v-78.8M135.4 259.9l-.3-.6M136.9 259.3l-.4 .6M136.9 259.4l-.3 .6"/>
</g>
<g fill="none" stroke="#000" stroke-width=".2" stroke-dasharray="1.3 .6" stroke-dashoffset=".6">
<path d="M278.8 59.9a2.13 2.13 0 0 0-2.5 2.6 2.13 2.13 0 0 0 3.5 1 2.13 2.13 0 0 0-.7-3.5l-.3-.1M282.6 54.3l-4.7 6.1M272.1 65.9l-8.7-3.8M276.7 60.5h-13.3M277.4 63.7h2M277.4 63.5h2M279.9 61.9l4.7-6.1M280.5 61.9a2.12 2.12 0 0 1-3.1 1.9 2.12 2.12 0 0 1-.3-3.6 2.12 2.12 0 0 1 3.4 1.4v.3M281.2 60.3h40M321.2 61.9a2.12 2.12 0 0 1 3.1-1.8 2.12 2.12 0 0 1 .3 3.6 2.12 2.12 0 0 1-3.3-1.5l-.1-.3M324.9 62.1l4.2 6.4M325.5 61.9a2.12 2.12 0 0 0-3.1-1.8 2.12 2.12 0 0 0-.3 3.6 2.12 2.12 0 0 0 3.4-1.5v-.3"/>
<path d="M326.9 69.9l-4.1-6.5M329.6 65.9l8.8-3.8M338.4 60.5h-13.4M85.6 156.9a.92 .92 0 0 1 .7 1.4 .92 .92 0 0 1-1.5 0 .92 .92 0 0 1 .7-1.4M87 153.7v-7.6M88.4 159h40M129 146.1v7.6M130.5 158.8a.92 .92 0 0 1-.7-1.4 .92 .92 0 0 1 1.5 0 .92 .92 0 0 1-.7 1.4M70.5 170.9h13.4M83.9 170.9h-13.4M83.9 168.6h-13.4M83.9 171.1h-13.4"/>
<path d="M83.9 171h-13.4M85.6 160a.92 .92 0 0 1 .7 1.4 .92 .92 0 0 1-1.5 0 .92 .92 0 0 1 .7-1.4M130.5 161.9a.92 .92 0 0 1-.7-1.4 .92 .92 0 0 1 1.5 0 .92 .92 0 0 1-.7 1.4M132.2 170.9h13.3M132.2 168.6h13.3M145.5 171.1h-13.3M145.5 171h-13.3M70.5 233.9h13.4M70.5 234.1h13.4M83.9 236.4h-13.4M83.9 234.1h-13.4M132.2 236.4h13.3"/>
<path d="M132.2 234.1h13.3M132.2 233.9h13.3M145.5 234.1h-13.3M85.6 246.3a.92 .92 0 0 1 .7 1.4 .92 .92 0 0 1-1.5 0 .92 .92 0 0 1 .7-1.4M85.6 243.2a.92 .92 0 0 1 .7 1.4 .92 .92 0 0 1-1.5 0 .92 .92 0 0 1 .7-1.4M87 259v-7.7M127.7 246h-40M129 251.3v7.7M130.5 245a.92 .92 0 0 1-.7-1.4 .92 .92 0 0 1 1.5 0 .92 .92 0 0 1-.7 1.4M130.5 248.1a.92 .92 0 0 1-.7-1.4 .92 .92 0 0 1 1.5 0 .92 .92 0 0 1-.7 1.4M135.4 259.9h1.3"/>
</g>
<g fill="none" stroke="#000" stroke-width=".2" stroke-dasharray="1.3 .6" stroke-dashoffset="-.1">
<path d="M83.9 171.1h3.3M83.9 171h3.3M132.2 171h-3.3M132.2 171.1h-3.3M83.9 190.1h3.3M83.9 189.9h3.3M132.2 190.1h-3.3M132.2 189.9h-3.3M83.9 215h3.3M83.9 215.1h3.3M132.2 215h-3.3M132.2 215.1h-3.3"/>
<path d="M83.9 233.9h3.3M83.9 234.1h3.3M132.2 233.9h-3.3M132.2 234.1h-3.3M85.6 246.6a.57 .57 0 0 1 .4 .9 .57 .57 0 0 1-.9 0 .57 .57 0 0 1 .4-.9M136 247.9v7.2M136.5 247.6v7.2"/>
</g>
<g fill="none" stroke="#000" stroke-width=".2" stroke-dasharray="1.3 .6" stroke-dashoffset=".7">
<path d="M247.5 37.9h106.7M252.1 60.5h24.6M276.9 61.9a1.5 1.5 0 0 1 2.1-1.3 1.5 1.5 0 0 1 .3 2.5 1.5 1.5 0 0 1-2.4-.9v-.3M277.9 60.3v5.6M278.9 65.9v-5.6M280 60.5h19M299 60.5h-19M302.7 60.5h19M321.7 60.5h-19M321.9 61.9a1.5 1.5 0 0 1 2.1-1.3 1.5 1.5 0 0 1 .3 2.5 1.5 1.5 0 0 1-2.4-.9v-.3M322.9 60.3v5.6M323.9 65.9v-5.6"/>
<path d="M325 60.5h24.6M247.5 93.7h106.7M84 146.1v17M87.2 170.9h19M106.2 168.6h-19M106.2 170.9h-19M106.2 171.1h-19M106.2 171h-19M109.9 168.6h19M109.9 170.9h19M128.9 171.1h-19M128.9 171h-19"/>
<path d="M132 163.1v-17M59.3 189.9h24.6M59.3 190.1h24.6M83.9 190.1h-24.6M83.9 192.4h-24.6M87.2 189.9h19M87.2 190.1h19M106.2 190.1h-19M106.2 192.4h-19M109.9 192.4h19M109.9 190.1h19M109.9 189.9h19"/>
<path d="M128.9 190.1h-19M132.2 190.1h24.6M132.2 192.4h24.6M132.2 189.9h24.6M156.8 190.1h-24.6M59.3 214.9h24.6M83.9 212.6h-24.6M83.9 214.9h-24.6M83.9 215.1h-24.6M83.9 215h-24.6M87.2 214.9h19M106.2 212.6h-19"/>
<path d="M106.2 214.9h-19M106.2 215.1h-19M106.2 215h-19M109.9 212.6h19M109.9 214.9h19M128.9 215.1h-19M128.9 215h-19M132.2 214.9h24.6M132.2 212.6h24.6M156.8 215.1h-24.6M156.8 215h-24.6M87.2 233.9h19"/>
<path d="M87.2 234.1h19M106.2 236.4h-19M106.2 234.1h-19M109.9 236.4h19M109.9 234.1h19M109.9 233.9h19M128.9 234.1h-19M84 241.9v17.1M132 259v-17.1M133 259v-9.4"/>
</g>
<path d="M284.5 55.1l-1.2-.9M263.4 62.1v-1.6M328.9 69.2l-1.3 .8M338.4 62.1v-1.6M83.9 154.4h1.6M87.7 149.2h-1.7M132.2 154.4h-1.7M83.9 250.6h1.6M132.2 250.6h-1.7M136.9 259.4h1.7M137.8 259.4h-1.6" fill="none" stroke="#000" stroke-width=".2" stroke-dasharray="1.3 .6" stroke-dashoffset=".8"/>
<path d="M283.1 55.6a.44 .44 0 0 0 .7-.2 .44 .44 0 0 0-.5-.6 .44 .44 0 0 0-.3 .7l.1 .1M277.8 60.5v2.8M278.9 63.3v-2.8M322.8 60.5v2.8M323.9 63.3v-2.8M327.6 68.6a.44 .44 0 0 1 .7 .3 .44 .44 0 0 1-.5 .5 .44 .44 0 0 1-.3-.7l.1-.1M121 259v-4.8" fill="none" stroke="#000" stroke-width=".2" stroke-dasharray="1.3 .6" stroke-dashoffset=".2"/>
<path d="M282 53.5l-.6 1.9M278.4 63.8h.5h-1h.4M323.3 63.8h-.4h1h-.5M329.5 70.2l.5-1.8" fill="none" stroke="#000" stroke-width=".2" stroke-dasharray="1.3 .6" stroke-dashoffset="1"/>
<path d="M279.3 63.9h-1.9" fill="none" stroke="#000" stroke-width=".2" stroke-dasharray="1.3 .6" stroke-dashoffset=".9"/>
<g fill="none" stroke="#191924" stroke-width=".2">
<path d="M247.7 38.8l-.2 .2M356.6 37.7l-.3 .3M247.7 52.3l-.2 .2M247.7 43.3l-.2 .2M247.7 56.8l-.2 .2M253.5 60l-.3 .3M258 60l-.3 .3M267 60l-.3 .3M271.5 60l-.4 .3M280.4 60l-.3 .3M284.9 60l-.3 .3M293.9 60l-.3 .3"/>
<path d="M298.4 60l-.3 .3M307.4 60l-.3 .3M311.9 60l-.3 .3M320.9 60l-.4 .3M325.3 60l-.3 .3M334.3 60l-.3 .3M338.8 60l-.3 .3M347.8 60l-.3 .3M352.5 59.8l-.5 .5M354.2 40.1l-.2 .2M354.2 53.6l-.2 .2M354.2 44.6l-.2 .2"/>
<path d="M354.2 58.1l-.2 .2M247.7 65.8l-.2 .1M247.7 79.2l-.2 .2M247.7 70.2l-.2 .2M277.4 63l-.2 .2M279.6 60.9l-.2 .1M322.3 63l-.1 .1M324.5 60.8l-.1 .1M354.2 67.1l-.2 .2M354.2 71.6l-.2 .2M246.7 93.7l-.2 .2M247.7 92.7l-.2 .2"/>
<path d="M247.7 83.7l-.2 .2M354.2 80.5l-.2 .2M354.2 85.1l-.2 .1M354.5 93.7l-.3 .2M359 93.7l-.3 .2"/>
</g>
<g font-size="8.1">
<text x="27.8" y="8">8</text>
<text x="82.8" y="8">7</text>
<text x="132.8" y="8">6</text>
<text x="182.8" y="8">5</text>
<text x="232.8" y="8">4</text>
<text x="282.8" y="8">3</text>
<text x="332.8" y="8">2</text>
<text x="387.8" y="8">1</text>
<text x="3" y="30.4">F</text>
<text x="413" y="30.4">F</text>
<text x="2.8" y="79.6">E</text>
<text x="412.8" y="79.6">E</text>
<text x="2" y="129.6">D</text>
<text x="412" y="129.6">D</text>
<text x="1.7" y="179.6">C</text>
<text x="411.7" y="179.6">C</text>
<text x="2.7" y="229.6">B</text>
<text x="412.7" y="229.6">B</text>
<text x="2" y="278.9">A</text>
<text x="412" y="278.9">A</text>
<text x="27.8" y="295">8</text>
<text x="82.8" y="295">7</text>
<text x="132.8" y="295">6</text>
<text x="182.8" y="295">5</text>
<text x="232.8" y="295">4</text>
<text x="282.8" y="295">3</text>
<text x="332.8" y="295">2</text>
<text x="387.8" y="295">1</text>
</g>
<g font-size="4.5">
<text x="342.6" y="245.3">M.Gland (Casting)</text>
<text x="371.7" y="264.6">Centigrade Ind. Inc.</text>
</g>
<g font-size="4.2" fill="#191924">
<text x="277.7" y="31.2">6</text>
<text x="104.5" y="49.7">360</text>
<text x="180" y="54.9">1</text>
<text x="27.6" y="64.3">450</text>
<text x="371.6" y="67.4">446.00</text>
<text x="174.9" y="77.8">5</text>
<text x="234.9" y="83.6">3</text>
<text x="37.4" y="84.1">194</text>
<text x="111.2" y="84.3">402.26</text>
<text x="65.6" y="101.6">5</text>
<text x="222.5" y="104">1</text>
<text x="284.7" y="105.5">Inner diameter</text>
<text x="319.6" y="105.5">850</text>
<text x="280.8" y="117.5">Outer Diameter</text>
<text x="317.6" y="117.5">853</text>
<text x="152.8" y="127.6">6</text>
<text x="289.7" y="134.6">SECTION A-A</text>
<text x="46" y="155.4">3</text>
<text x="183" y="159.3">2</text>
<text x="290.6" y="172.9">ITEM NO.</text>
<text x="318.5" y="172.9">PART NUMBER</text>
<text x="359.1" y="172.9">DESCRIPTION</text>
<text x="394.9" y="172.9">QTY.</text>
<text x="298.5" y="179.9">1</text>
<text x="309.7" y="179.9">Casing 865 Assem</text>
<text x="398.3" y="179.9">1</text>
<text x="118.9" y="184.8">953</text>
<text x="298.5" y="187.7">2</text>
<text x="309.7" y="187.7">Blade 865 Left Assem</text>
<text x="398.3" y="187.7">1</text>
<text x="298.5" y="194.7">3</text>
<text x="309.7" y="194.7">Blade 865 Right Assem</text>
<text x="398.3" y="194.7">1</text>
<text x="95.4" y="198.4">800</text>
<text x="298.5" y="202.5">4</text>
<text x="309.7" y="202.5">Handle 2</text>
<text x="356.5" y="202.5">Standard Piece</text>
<text x="398.3" y="202.5">1</text>
<text x="298.5" y="209.8">5</text>
<text x="309.7" y="209.8">Flat Bar</text>
<text x="364.5" y="209.8">4x20x65</text>
<text x="398.3" y="209.8">2</text>
<text x="298.5" y="217.2">6</text>
<text x="309.7" y="217.2">Rod</text>
<text x="363.3" y="217.2">2x37x570</text>
<text x="398.3" y="217.2">1</text>
<text x="104.5" y="276.5">360</text>
</g>
<g font-size="4.2">
<text x="39.3" y="188">A</text>
<text x="174.7" y="188">A</text>
<text x="346.2" y="278.8">9110010-M.Gland-02</text>
</g>
<g font-size="2.8">
<text x="287" y="255.9">A.Jokar</text>
<text x="287" y="260.1">A.Jokar</text>
<text x="284.7" y="268.7">H.Mohajeri</text>
<text x="286.9" y="264.2">E.Beygi</text>
</g>
<text font-size="2.5" x="403" y="236.1">--</text>
<text font-size="2.1" x="331.8" y="250.7">CLIENT :</text>
<g font-size="2">
<text x="277" y="225.8">Note:</text>
<text x="276.3" y="234.5">UNLESS OTHERWISE SPECIFIED:</text>
<text x="276.3" y="237">DIMENSIONS ARE IN MILLIMETERS</text>
<text x="311.3" y="234.5">DEBURR AND</text>
<text x="311.3" y="237">BREAK SHARP</text>
<text x="311.3" y="239.5">EDGES</text>
<text x="342.6" y="236">DO NOT SCALE DRAWING</text>
<text x="391" y="236.6">REVISION:</text>
<text x="403.9" y="236.6">00</text>
<text x="331.8" y="240.8">TITLE:</text>
<text x="389" y="242.2">QTY: 8</text>
<text x="288.5" y="251.7">NAME</text>
<text x="304.2" y="251.7">SIGNATURE</text>
<text x="321.2" y="251.7">DATE</text>
<text x="274.8" y="255.9">DRAWN</text>
<text x="318" y="255.9">1398.12.19</text>
<text x="275.1" y="260.1">CHK'D</text>
<text x="318" y="260.1">1398.12.19</text>
<text x="274.6" y="264.2">APPV'D</text>
<text x="275.9" y="268.7">Q.C.</text>
<text x="318" y="264.2">1398.12.19</text>
<text x="275" y="273">MATERIAL:</text>
<text x="302.9" y="273">WEIGHT:</text>
<text x="330" y="272.5">DWG NO.</text>
<text x="276.7" y="280.2">GG-40</text>
<text x="303.4" y="280.2">2.4 Kg</text>
<text x="330.1" y="285.6">SCALE:</text>
<text x="374.5" y="285.6">SHEET 1 OF 2</text>
</g>
</svg>
